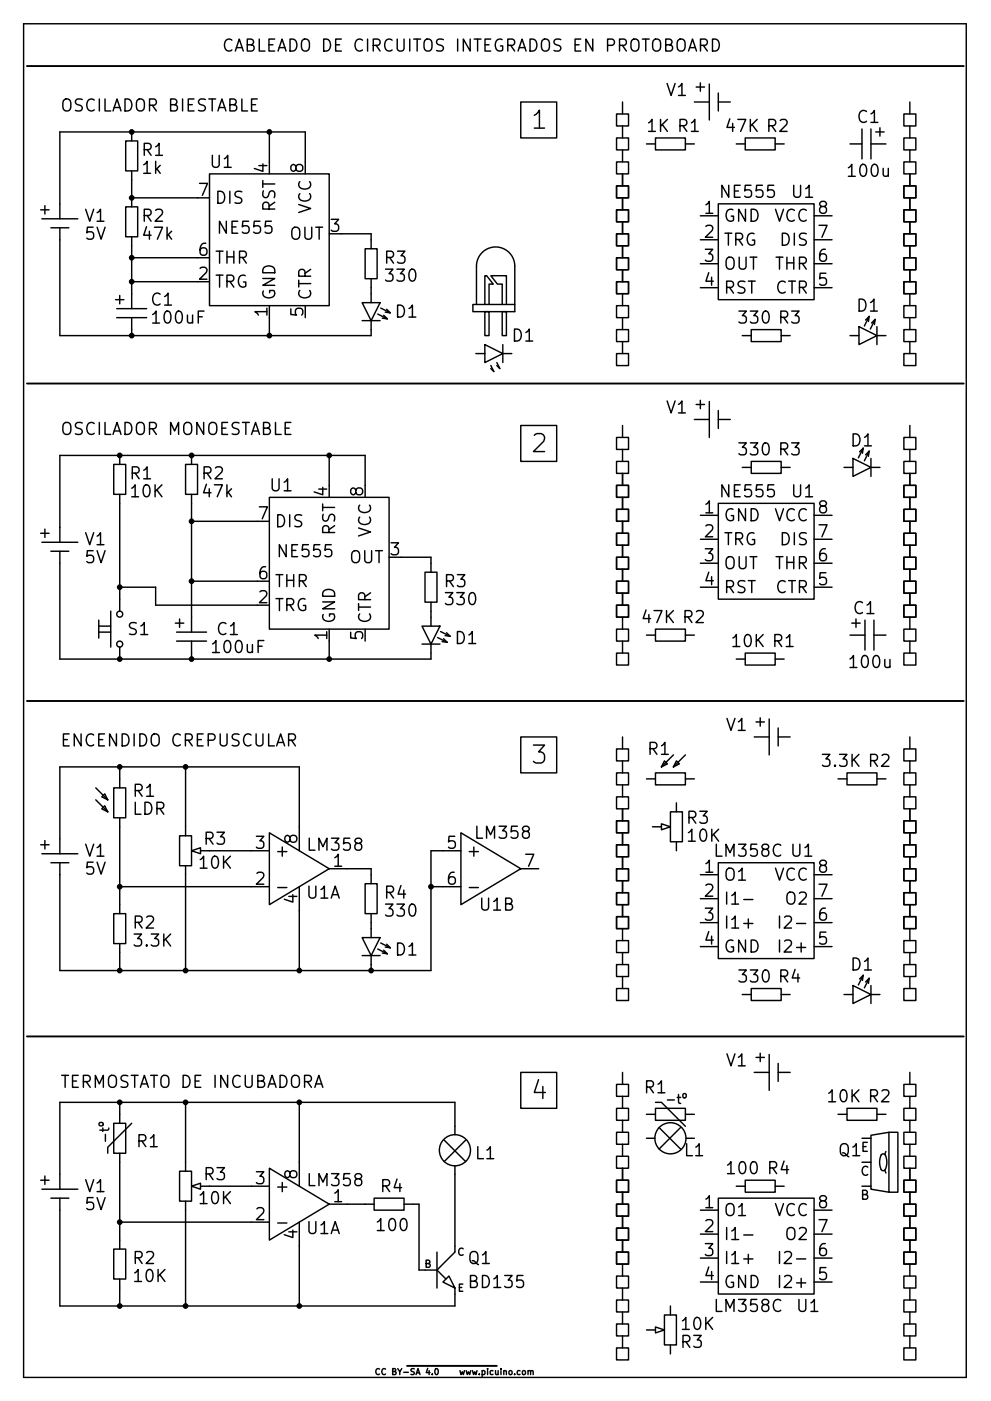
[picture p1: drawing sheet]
<svg xmlns="http://www.w3.org/2000/svg" width="210mm" height="297mm" viewBox="0 0 210 297" stroke-linecap="round" stroke-linejoin="round" font-family="sans-serif">
<g fill="none" stroke="#000" stroke-width=".3">
<path d="M5 5h200v287h-200zM147.7 18.5h1.8M148.6 17.6v1.7M150.5 17.8v7.6M151.2 8.3a1.34 1.34 0 0 1 1.4 .8 1.34 1.34 0 0 1-.5 1.6l-.9 .1zM152.4 19.7v3.8M26.7 29.9h2.5v6.3h-2.5zM27.9 28v1.9M27.9 36.2v7.7M44.4 36.9h25.4v27.9h-25.4zM57.1 28v6.3M64.8 34.3v-6.3h-52.1v18.4"/>
<path d="M110.5 21.6h7.6v7.6h-7.6zM130.8 39.4h2.5v2.5h-2.5zM130.8 34.3h2.5v2.6h-2.5zM130.8 29.2h2.5v2.6h-2.5zM130.8 24.2h2.5v2.5h-2.5zM132.1 21.6v2.6M132.1 26.7v2.5M132.1 31.8v2.5M132.1 36.9v2.5M137.2 30.5h1.9M139.1 29.2h6.3v2.6h-6.3zM145.4 30.5h1.9"/>
<path d="M147.3 21.6h3.2M152.4 21.6h2.5M156.2 30.5h1.9M158.1 29.2h6.4v2.6h-6.4zM164.5 30.5h1.9M180.3 30.5h2.6M182.9 27.3v6.4M184.8 30.5h3.2M184.8 27.3v6.4M185.8 28h1.8M186.7 27.1v1.8M191.8 39.4h2.5v2.5h-2.5z"/>
<path d="M191.8 34.3h2.5v2.6h-2.5zM191.8 29.2h2.5v2.6h-2.5zM191.8 24.2h2.5v2.5h-2.5zM193 21.6v2.6M193 26.7v2.5M193 31.8v2.5M193 36.9v2.5M8.6 44.5h1.8M8.9 46.4h7.6M9.5 43.6v1.8M10.8 48.3h3.8M12.7 48.3v22.9h66v-3.2"/>
<path d="M26.7 43.9h2.5v6.3h-2.5zM27.9 50.2v15.2M27.9 59.7h14M27.9 54.6h14M27.9 41.9h14M72.4 49.6h6.3v3.1M77.5 52.7h2.5v6.4h-2.5zM78.7 59.1v5.1M130.8 59.7h2.5v2.6h-2.5zM130.8 54.6h2.5v2.6h-2.5zM130.8 49.6h2.5v2.5h-2.5zM130.8 44.5h2.5v2.5h-2.5z"/>
<path d="M132.1 41.9v2.6M132.1 47v2.6M132.1 52.1v2.5M132.1 57.2v2.5M148.6 45.8h3.8M152.4 43.2h20.3v20.3h-20.3zM191.8 59.7h2.5v2.6h-2.5zM191.8 54.6h2.5v2.6h-2.5zM191.8 49.6h2.5v2.5h-2.5zM191.8 44.5h2.5v2.5h-2.5zM193 41.9v2.6M193 47v2.6"/>
<path d="M193 52.1v2.5M193 57.2v2.5M24.5 63.5h1.8M24.8 65.4h6.3M24.8 67.3h6.3M25.4 62.6v1.8M27.9 67.3v3.9M57.1 67.3v3.9M76.8 64.2h3.8l-1.9 3.8zM76.8 68h3.8M80.1 66.6l2.1 1M80.8 65.3l2 1"/>
<path d="M81.1 67.4l1.1 .2M81.4 66.8l.8 .8M81.7 66.2l1.1 .1M82 65.6l.8 .7M101 75h1.9M101.1 64.6v-8.2a4.1 4.1 0 0 1 4.1-4 4.1 4.1 0 0 1 4 4v9.7h-8.9v-1.5h8.9M102.9 66.1h.9v5.1h-.9zM102.9 73.1l3.8 1.9-3.8 1.9zM102.9 64.6v-6.1h.4l1.3 1.7h-.8v4.4M104.1 77.5l.7 1.3-.7-.7M105.4 76.9l.6 1.2-.6-.6M106.6 66.1h.8v5.1h-.8z"/>
<path d="M106.6 64.6v-4.4h-1.1l-1.4-1.7h3.3v6.1M106.7 75h1.9M106.7 73.1v3.8M130.8 75h2.5v2.5h-2.5zM130.8 69.9h2.5v2.5h-2.5zM130.8 64.8h2.5v2.5h-2.5zM132.1 62.3v2.5M132.1 67.3v2.6M132.1 72.4v2.6M157.5 71.2h1.9M159.4 69.9h6.3v2.5h-6.3zM165.7 71.2h1.9"/>
<path d="M180.3 71.2h1.9M182.2 69.3l3.9 1.9-3.9 1.9zM184.4 67.1l-1 2M184.4 67.1l-.1 1.1M184.4 67.1l-.8 .8M185.7 67.7l-1 2.1M185.7 67.7l-.2 1.1M185.7 67.7l-.8 .8M186.1 69.3v3.8M186.1 71.2h1.9M191.8 75h2.5v2.5h-2.5zM191.8 69.9h2.5v2.5h-2.5z"/>
<path d="M191.8 64.8h2.5v2.5h-2.5zM193 62.3v2.5M193 67.3v2.6M193 72.4v2.6M24.1 98.5h2.6v6.3h-2.6zM25.4 96.6v1.9M39.4 98.5h2.5v6.3h-2.5zM40.6 96.6v1.9M69.8 96.6v6.3M110.5 90.2h7.6v7.6h-7.6zM130.8 97.8h2.5v2.6h-2.5zM130.8 92.7h2.5v2.6h-2.5z"/>
<path d="M132.1 90.2v2.5M132.1 95.3v2.5M147.3 88.9h3.2M147.7 85.8h1.8M148.6 84.9v1.8M150.5 85.1v7.6M152.4 87v3.8M152.4 88.9h2.5M157.5 99.1h1.9M159.4 97.8h6.3v2.6h-6.3zM165.7 99.1h1.9M179.1 99.1h1.9"/>
<path d="M181 97.2l3.8 1.9-3.8 1.9zM183 96.1l.1-1.1-1 2.1M184.4 95.7l-1 2M184.4 95.7l-.1 1M184.4 95.7l-.8 .7M184.8 97.2v3.8M184.8 99.1h1.9M191.8 97.8h2.5v2.6h-2.5zM191.8 92.7h2.5v2.6h-2.5zM193 90.2v2.5M193 95.3v2.5M8.6 113.1h1.8"/>
<path d="M8.9 115h7.6M9.5 112.2v1.8M10.8 116.9h3.8M12.7 116.9v22.8h78.7v-3.1M25.4 104.8v24.8M40.6 104.8v29.2M40.6 110.5h14M57.1 105.4h25.4v28h-25.4zM77.5 102.9v-6.3h-64.8v18.4M85.1 118.1h6.3v3.2M130.8 118.1h2.5v2.6h-2.5zM130.8 113.1h2.5v2.5h-2.5z"/>
<path d="M130.8 108h2.5v2.5h-2.5zM130.8 102.9h2.5v2.5h-2.5zM132.1 100.4v2.5M132.1 105.4v2.6M132.1 110.5v2.6M132.1 115.6v2.5M148.6 109.3h3.8M152.4 106.7h20.3v20.3h-20.3zM191.8 118.1h2.5v2.6h-2.5zM191.8 113.1h2.5v2.5h-2.5zM191.8 108h2.5v2.5h-2.5zM191.8 102.9h2.5v2.5h-2.5z"/>
<path d="M193 100.4v2.5M193 105.4v2.6M193 110.5v2.6M193 115.6v2.5M21 134h2.5M21 131.5v3.8M21 132.8h2.5M23.5 129.6v7.6M25.4 137.2v2.5M25.4 124.5h7.6v3.8h21.6M37.2 132.1h1.8M37.5 134h6.3"/>
<path d="M37.5 135.9h6.3M38.1 131.2v1.8M40.6 135.9v3.8M40.6 123.2h14M69.8 135.9v3.8M89.5 132.8h3.8l-1.9 3.8zM89.5 136.6h3.8M90.2 121.3h2.5v6.4h-2.5zM91.4 127.7v5.1M92.8 135.2l2.1 1M93.5 133.9l2 1M93.8 136l1.1 .2"/>
<path d="M94.1 135.4l.8 .8M94.4 134.8l1.1 .1M94.7 134.1l.8 .8M130.8 128.3h2.5v2.5h-2.5zM130.8 123.2h2.5v2.6h-2.5zM130.8 138.5h2.5v2.5h-2.5zM130.8 133.4h2.5v2.5h-2.5zM132.1 120.7v2.5M132.1 125.8v2.5M132.1 130.8v2.6M132.1 135.9v2.6M137.2 134.7h1.9"/>
<path d="M139.1 133.4h6.3v2.5h-6.3zM145.4 134.7h1.9M156.2 139.7h1.9M158.1 138.5h6.4v2.5h-6.4zM164.5 139.7h1.9M180.3 134.7h3.2M180.7 132.1h1.8M181.6 131.2v1.8M183.5 131.5v6.3M185.4 134.7h2.6M185.4 131.5v6.3M191.8 138.5h2.5v2.5h-2.5z"/>
<path d="M191.8 133.4h2.5v2.5h-2.5zM191.8 128.3h2.5v2.5h-2.5zM191.8 123.2h2.5v2.6h-2.5zM193 120.7v2.5M193 125.8v2.5M193 130.8v2.6M193 135.9v2.6M110.5 156.2h7.6v7.7h-7.6zM130.8 158.8h2.5v2.5h-2.5zM132.1 156.2v2.6M160 156.2h3.2M160.4 153.1h1.8"/>
<path d="M161.3 152.2v1.8M163.2 152.4v7.7M165.1 154.3v3.9M165.1 156.2h2.5M191.8 158.8h2.5v2.5h-2.5zM193 156.2v2.6M8.6 179.1h1.8M9.5 178.2v1.8M20.3 169.6l2.6 2.5M20.3 167l2.6 2.6M21.6 171.5l.6-.6 .7 1.2zM21.6 168.9l.6-.6 .7 1.3z"/>
<path d="M24.1 167h2.6v6.4h-2.6zM25.4 162.6v4.4M25.4 173.4v20.3M38.1 177.2h2.5v6.4h-2.5zM39.4 162.6v14.6M57.1 176.6l12.7 7.6-12.7 7.6zM97.8 176.6l12.7 7.6-12.7 7.6zM130.8 179.1h2.5v2.5h-2.5zM130.8 174h2.5v2.6h-2.5zM130.8 168.9h2.5v2.6h-2.5zM130.8 163.9h2.5v2.5h-2.5zM132.1 161.3v2.6"/>
<path d="M132.1 166.4v2.5M132.1 171.5v2.5M132.1 176.6v2.5M137.2 165.1h1.9M138.4 175.3h1.9M139.1 163.9h6.3v2.5h-6.3zM140.3 174.7l1.9 .6-1.9 .6zM141 161.3l.6 .7-1.3 .6zM142.2 172.1h2.6v6.4h-2.6zM142.9 160.1l-2.6 2.5M143.5 161.3l.6 .7-1.2 .6zM143.5 170.2v1.9"/>
<path d="M143.5 178.5v1.9M145.4 160.1l-2.5 2.5M145.4 165.1h1.9M177.8 165.1h1.9M179.7 163.9h6.4v2.5h-6.4zM186.1 165.1h1.9M191.8 179.1h2.5v2.5h-2.5zM191.8 174h2.5v2.6h-2.5zM191.8 168.9h2.5v2.6h-2.5zM191.8 163.9h2.5v2.5h-2.5zM193 161.3v2.6M193 166.4v2.5"/>
<path d="M193 171.5v2.5M193 176.6v2.5M8.9 181h7.6M10.8 182.9h3.8M24.1 193.7h2.6v6.4h-2.6zM25.4 188h27.9M39.4 183.6v22.2M40.6 180.4l1.9-.7v1.3zM44.4 180.4h8.9M58.9 188.2h2M63.5 180.4v-17.8h-50.8v18.4M63.5 188v17.8"/>
<path d="M69.8 184.2h8.9v3.2M76.8 198.8h3.8l-1.9 3.8zM77.5 187.4h2.5v6.3h-2.5zM78.7 193.7v5.1M80.8 199.9l2 1.1M91.4 188h2.6M94 180.4h-2.6v25.4h-78.7v-22.9M99.6 188.2h1.9M130.8 194.3h2.5v2.6h-2.5zM130.8 189.3h2.5v2.5h-2.5zM130.8 184.2h2.5v2.5h-2.5zM130.8 199.4h2.5v2.6h-2.5z"/>
<path d="M132.1 181.6v2.6M132.1 186.7v2.6M132.1 191.8v2.5M132.1 196.9v2.5M148.6 185.5h3.8M152.4 182.9h20.3v20.3h-20.3zM157.8 190.7h1.9M157.8 195.8h1.9M165.4 194.2v2.6M165.4 199.3v2.5M166.5 194.5l.3-.3h.6a.69 .69 0 0 1 .4 1.1l-1.4 1.5h1.5M169 195.8h1.9"/>
<path d="M191.8 194.3h2.5v2.6h-2.5zM191.8 189.3h2.5v2.5h-2.5zM191.8 184.2h2.5v2.5h-2.5zM191.8 199.4h2.5v2.6h-2.5zM193 181.6v2.6M193 186.7v2.6M193 191.8v2.5M193 196.9v2.5M25.4 200.1v5.7M76.8 202.6h3.8M78.7 202.6v3.2M80.1 201.2l2.1 1"/>
<path d="M81.1 202.1l1.1 .1M81.4 201.5l.8 .7M81.7 200.8l1.1 .2M82 200.2l.8 .8M130.8 209.6h2.5v2.5h-2.5zM130.8 204.5h2.5v2.5h-2.5zM132.1 202v2.5M132.1 207v2.6M157.5 210.9h1.9M159.4 209.6h6.3v2.5h-6.3zM165.7 210.9h1.9M179.1 210.9h1.9"/>
<path d="M181 209l3.8 1.9-3.8 1.9zM183.1 206.8l-1 2M183.1 206.8l-.1 1.1M183.1 206.8l-.7 .8M184.4 207.4l-1 2.1M184.4 207.4l-.1 1.1M184.4 207.4l-.8 .8M184.8 209v3.8M184.8 210.9h1.9M191.8 209.6h2.5v2.5h-2.5zM191.8 204.5h2.5v2.5h-2.5zM193 202v2.5"/>
<path d="M193 207v2.6M21.1 238.1l.5-.1a.37 .37 0 0 1 .3 .3 .37 .37 0 0 1-.3 .4h-.3a.39 .39 0 0 1-.2-.6zM21.8 239.2v.7M23.1 239.2l-.1 .3-.2 .1h-1.6M24.1 238.2h2.6v6.3h-2.6zM25.4 233.7v4.5M27.9 238.2l-5 5v1.3M39.4 233.7v14.6M63.5 233.7v17.8M110.5 227.4h7.6v7.6h-7.6zM130.8 235h2.5v2.5h-2.5zM130.8 229.9h2.5v2.5h-2.5z"/>
<path d="M132.1 227.4v2.5M132.1 232.4v2.6M132.1 237.5v2.6M137.2 236.3h1.9M139.1 235h6.3v2.5h-6.3zM139.1 233.7h1.2l5.1 5.1M139.8 239.1l4.6 4.5M141.6 233.2h1.5M143.7 232.7h.7M144 232v1.7l.1 .2h.3M144.4 239.1l-4.6 4.5M145 231.9a.39 .39 0 0 1 .6 .2v.4a.37 .37 0 0 1-.4 .3 .37 .37 0 0 1-.3-.3z"/>
<path d="M145.4 236.3h1.9M160 227.4h3.2M160.4 224.2h1.8M161.3 223.3v1.8M163.2 223.6v7.6M165.1 225.5v3.8M165.1 227.4h2.5M177.8 236.3h1.9M179.7 235h6.4v2.5h-6.4zM186.1 236.3h1.9M191.8 235h2.5v2.5h-2.5zM191.8 229.9h2.5v2.5h-2.5z"/>
<path d="M193 227.4v2.5M193 232.4v2.6M193 237.5v2.6M8.6 250.2h1.8M8.9 252.1h7.6M9.5 249.3v1.8M10.8 254h3.8M12.7 254v22.9h83.8v-3.8M22.4 240.5v1.5M25.4 244.5v20.3M25.4 259.1h27.9M38.1 248.3h2.5v6.4h-2.5z"/>
<path d="M39.4 254.7v22.2M40.6 251.5l1.9-.6v1.2zM44.4 251.5h8.9M57.1 247.7l12.7 7.6-12.7 7.6zM58.9 259.3h2M63.5 259.1v17.8M69.8 255.3h9.6M79.4 254h6.3v2.6h-6.3zM85.7 255.3h3.2v14h3.8M94.2 241.7l4.6 4.6M96.5 240.6v-6.9h-83.8v18.4M96.5 247.2v17"/>
<path d="M98.8 241.7l-4.6 4.6M130.8 255.3h2.5v2.5h-2.5zM130.8 250.2h2.5v2.6h-2.5zM130.8 245.1h2.5v2.6h-2.5zM130.8 240.1h2.5v2.5h-2.5zM132.1 242.6v2.5M132.1 247.7v2.5M132.1 252.8v2.5M132.1 257.8v2.6M137.2 241.3h1.7M145.5 241.3h1.8M148.6 256.6h3.8"/>
<path d="M152.4 254h20.3v20.4h-20.3zM156.2 251.5h1.9M158.1 250.2h6.4v2.6h-6.4zM164.5 251.5h1.9M182.9 241.3h1.9M182.9 251.5h1.9M186.9 247.9l.5 .3 .4-.3M186.9 247.9a3 3 0 0 1 .3-3.2h.4a2.97 2.97 0 0 1 .2 3.2M187.7 248.1l.3 .6M188 244.1l-.3 .7M188.6 240.1h1.9v12.7h-1.9zM188.6 240.1l-3.8 .6v11.4l3.8 .7"/>
<path d="M191.8 255.3h2.5v2.5h-2.5zM191.8 250.2h2.5v2.6h-2.5zM191.8 245.1h2.5v2.6h-2.5zM191.8 240.1h2.5v2.5h-2.5zM193 242.6v2.5M193 247.7v2.5M193 252.8v2.5M193 257.8v2.6M24.1 264.8h2.6v6.4h-2.6zM25.4 271.2v5.7M92.7 269.3l1.9 1.9M92.7 265.5v7.6"/>
<path d="M94 271.8l1.2-1.3 1.3 2.6zM96.5 265.5l-3.8 3.8M130.8 265.5h2.5v2.5h-2.5zM130.8 260.4h2.5v2.5h-2.5zM130.8 275.6h2.5v2.6h-2.5zM130.8 270.5h2.5v2.6h-2.5zM132.1 262.9v2.6M132.1 268v2.5M132.1 273.1v2.5M132.1 278.2v2.5M141 278.8h2.5v6.4h-2.5zM142.2 276.9v1.9"/>
<path d="M157.8 261.8h1.9M157.8 266.9h1.9M165.4 265.3v2.6M165.4 270.4v2.6M166.5 265.6l.3-.3h.6a.69 .69 0 0 1 .4 1.1l-1.4 1.5h1.5M169 266.9h1.9M191.8 265.5h2.5v2.5h-2.5zM191.8 260.4h2.5v2.5h-2.5zM191.8 275.6h2.5v2.6h-2.5zM191.8 270.5h2.5v2.6h-2.5zM193 262.9v2.6M193 268v2.5"/>
<path d="M193 273.1v2.5M193 278.2v2.5M80.5 290.3a.56 .56 0 0 0-.8 .5 .56 .56 0 0 0 .8 .5M92.4 290.3l.2-.1a.68 .68 0 0 1 .4 .6 .68 .68 0 0 1-.4 .6l-.3-.4zM112 290.7h.5l.1 .7M112.6 290.8l.2-.2 .3 .1v.7M130.8 285.8h2.5v2.5h-2.5zM130.8 280.7h2.5v2.5h-2.5zM132.1 283.2v2.6M137.2 282h1.9M139.1 281.3l1.9 .7-1.9 .6zM142.2 285.2v1.9"/>
<path d="M191.8 285.8h2.5v2.5h-2.5zM191.8 280.7h2.5v2.5h-2.5zM193 283.2v2.6"/>
<circle cx="25.4" cy="130.2" r=".63"/>
<circle cx="25.4" cy="136.6" r=".63"/>
<circle cx="96.5" cy="243.9" r="3.3"/>
<circle cx="142.2" cy="241.3" r="3.3"/>
</g>
<path d="M5.7 14h198.8M5.7 81.3h198.8M5.7 148.6h198.8M5.7 219.7h198.8M86.4 289.6h19" fill="none" stroke="#000" stroke-width=".41"/>
<g fill="#000" stroke="#000" stroke-width=".3">
<circle cx="27.9" cy="28" r=".46"/>
<circle cx="57.1" cy="28" r=".46"/>
<circle cx="27.9" cy="41.9" r=".46"/>
<circle cx="27.9" cy="54.6" r=".46"/>
<circle cx="27.9" cy="59.7" r=".46"/>
<circle cx="27.9" cy="71.2" r=".46"/>
<circle cx="57.1" cy="71.2" r=".46"/>
<circle cx="25.4" cy="96.6" r=".46"/>
<circle cx="40.6" cy="96.6" r=".46"/>
<circle cx="69.8" cy="96.6" r=".46"/>
<circle cx="40.6" cy="110.5" r=".46"/>
<circle cx="25.4" cy="124.5" r=".46"/>
<circle cx="25.4" cy="139.7" r=".46"/>
<circle cx="40.6" cy="123.2" r=".46"/>
<circle cx="40.6" cy="139.7" r=".46"/>
<circle cx="69.8" cy="139.7" r=".46"/>
<circle cx="25.4" cy="162.6" r=".46"/>
<circle cx="39.4" cy="162.6" r=".46"/>
<circle cx="25.4" cy="188" r=".46"/>
<circle cx="91.4" cy="188" r=".46"/>
<circle cx="25.4" cy="205.8" r=".46"/>
<circle cx="39.4" cy="205.8" r=".46"/>
<circle cx="63.5" cy="205.8" r=".46"/>
<circle cx="78.7" cy="205.8" r=".46"/>
<circle cx="25.4" cy="233.7" r=".46"/>
<circle cx="39.4" cy="233.7" r=".46"/>
<circle cx="63.5" cy="233.7" r=".46"/>
<circle cx="25.4" cy="259.1" r=".46"/>
<circle cx="25.4" cy="276.9" r=".46"/>
<circle cx="39.4" cy="276.9" r=".46"/>
<circle cx="63.5" cy="276.9" r=".46"/>
</g>
<g font-size="5.3">
<text x="113" y="27.3">1</text>
<text x="113" y="95.9">2</text>
<text x="113" y="162">3</text>
<text x="113" y="233.1">4</text>
</g>
<g font-size="3.5">
<text x="47" y="10.9">CABLEADO DE CIRCUITOS INTEGRADOS EN PROTOBOARD</text>
<text x="12.7" y="23.6">OSCILADOR BIESTABLE</text>
<text x="141.4" y="20.4">V1</text>
<text x="137.3" y="28">1K R1</text>
<text x="154.2" y="28">47K R2</text>
<text x="182" y="26.1">C1</text>
<text x="30.2" y="33.1">R1</text>
<text x="44.7" y="35.6">U1</text>
<text x="30.3" y="36.9">1k</text>
<text x="42.2" y="41.5">7</text>
<text x="56.7" y="36.6" transform="rotate(-90 56.7 36.6)">4</text>
<text x="64.4" y="36.6" transform="rotate(-90 64.4 36.6)">8</text>
<text x="153.3" y="41.9">NE555</text>
<text x="168.1" y="41.9">U1</text>
<text x="180.3" y="37.5">100u</text>
<text x="18.1" y="47">V1</text>
<text x="30.2" y="47">R2</text>
<text x="45.5" y="43.2">DIS</text>
<text x="58.4" y="45" transform="rotate(-90 58.4 45)">RST</text>
<text x="66" y="45.4" transform="rotate(-90 66 45.4)">VCC</text>
<text x="149.5" y="45.4">1</text>
<text x="153.4" y="47">GND</text>
<text x="164.2" y="47">VCC</text>
<text x="173.6" y="45.4">8</text>
<text x="18.1" y="50.8">5V</text>
<text x="30.5" y="50.8">47k</text>
<text x="46.7" y="49.6">NE555</text>
<text x="61.4" y="50.8">OUT</text>
<text x="70.1" y="49.2">3</text>
<text x="149.5" y="50.4">2</text>
<text x="153.4" y="52.1">TRG</text>
<text x="165.8" y="52.1">DIS</text>
<text x="173.6" y="50.4">7</text>
<text x="42.2" y="59.3">2</text>
<text x="42.2" y="54.2">6</text>
<text x="45.5" y="55.9">THR</text>
<text x="81.7" y="55.9">R3</text>
<text x="82.1" y="59.7">330</text>
<text x="149.5" y="55.5">3</text>
<text x="153.4" y="57.2">OUT</text>
<text x="164.4" y="57.2">THR</text>
<text x="173.6" y="55.5">6</text>
<text x="32.1" y="64.8">C1</text>
<text x="45.5" y="61">TRG</text>
<text x="58.4" y="63.8" transform="rotate(-90 58.4 63.8)">GND</text>
<text x="66" y="63.8" transform="rotate(-90 66 63.8)">CTR</text>
<text x="149.5" y="60.6">4</text>
<text x="153.4" y="62.3">RST</text>
<text x="164.4" y="62.3">CTR</text>
<text x="173.6" y="60.6">5</text>
<text x="32.7" y="68.6">100uF</text>
<text x="56.7" y="67.1" transform="rotate(-90 56.7 67.1)">1</text>
<text x="64.4" y="67.1" transform="rotate(-90 64.4 67.1)">5</text>
<text x="84" y="67.3">D1</text>
<text x="157.1" y="68.6">330 R3</text>
<text x="181.9" y="66.1">D1</text>
<text x="108.8" y="72.4">D1</text>
<text x="141.4" y="87.7">V1</text>
<text x="12.7" y="92.2">OSCILADOR MONOESTABLE</text>
<text x="180.6" y="94.7">D1</text>
<text x="27.7" y="101.6">R1</text>
<text x="42.9" y="101.6">R2</text>
<text x="157.1" y="96.6">330 R3</text>
<text x="27.9" y="105.4">10K</text>
<text x="43.2" y="105.4">47k</text>
<text x="57.4" y="104.2">U1</text>
<text x="69.4" y="105.2" transform="rotate(-90 69.4 105.2)">4</text>
<text x="77.1" y="105.2" transform="rotate(-90 77.1 105.2)">8</text>
<text x="153.3" y="105.4">NE555</text>
<text x="168.1" y="105.4">U1</text>
<text x="54.9" y="110.1">7</text>
<text x="58.2" y="111.8">DIS</text>
<text x="71.1" y="113.5" transform="rotate(-90 71.1 113.5)">RST</text>
<text x="78.7" y="113.9" transform="rotate(-90 78.7 113.9)">VCC</text>
<text x="149.5" y="108.9">1</text>
<text x="149.5" y="113.9">2</text>
<text x="153.4" y="110.5">GND</text>
<text x="164.2" y="110.5">VCC</text>
<text x="173.6" y="113.9">7</text>
<text x="173.6" y="108.9">8</text>
<text x="18.1" y="115.6">V1</text>
<text x="18.1" y="119.4">5V</text>
<text x="59.4" y="118.1">NE555</text>
<text x="74.1" y="119.4">OUT</text>
<text x="82.8" y="117.7">3</text>
<text x="149.5" y="119">3</text>
<text x="153.4" y="115.6">TRG</text>
<text x="165.8" y="115.6">DIS</text>
<text x="173.6" y="119">6</text>
<text x="54.9" y="122.8">6</text>
<text x="58.2" y="124.5">THR</text>
<text x="94.4" y="124.5">R3</text>
<text x="149.5" y="124.1">4</text>
<text x="153.4" y="120.7">OUT</text>
<text x="153.4" y="125.8">RST</text>
<text x="164.4" y="125.8">CTR</text>
<text x="164.4" y="120.7">THR</text>
<text x="173.6" y="124.1">5</text>
<text x="54.9" y="127.9">2</text>
<text x="58.2" y="129.6">TRG</text>
<text x="94.8" y="128.3">330</text>
<text x="181.2" y="130.2">C1</text>
<text x="27.2" y="134.7">S1</text>
<text x="46.1" y="134.7">C1</text>
<text x="69.4" y="135.6" transform="rotate(-90 69.4 135.6)">1</text>
<text x="71.1" y="132.4" transform="rotate(-90 71.1 132.4)">GND</text>
<text x="77.1" y="135.6" transform="rotate(-90 77.1 135.6)">5</text>
<text x="78.7" y="132.4" transform="rotate(-90 78.7 132.4)">CTR</text>
<text x="96.7" y="136.6">D1</text>
<text x="136.4" y="132.1">47K R2</text>
<text x="155.5" y="137.2">10K R1</text>
<text x="45.4" y="138.5">100uF</text>
<text x="180.6" y="141.6">100u</text>
<text x="154.1" y="155">V1</text>
<text x="12.7" y="158.3">ENCENDIDO CREPUSCULAR</text>
<text x="137.5" y="160.1">R1</text>
<text x="174.7" y="162.6">3.3K R2</text>
<text x="28" y="172.8">LDR</text>
<text x="28.3" y="168.9">R1</text>
<text x="43.4" y="179.1">R3</text>
<text x="54.3" y="180">3</text>
<text x="63.1" y="178.8" transform="rotate(-90 63.1 178.8)">8</text>
<text x="94.9" y="180">5</text>
<text x="101.2" y="177.8">LM358</text>
<text x="145.8" y="174.7">R3</text>
<text x="146" y="178.5">10K</text>
<text x="18.1" y="181.6">V1</text>
<text x="18.1" y="185.5">5V</text>
<text x="42.4" y="184.2">10K</text>
<text x="58.2" y="181.6">+</text>
<text x="65.6" y="180.4">LM358</text>
<text x="70.8" y="183.8">1</text>
<text x="98.8" y="181.6">+</text>
<text x="111.4" y="183.8">7</text>
<text x="149.5" y="185.1">1</text>
<text x="152" y="181.6">LM358C</text>
<text x="167.9" y="181.6">U1</text>
<text x="173.6" y="185.1">8</text>
<text x="54.3" y="187.6">2</text>
<text x="63.1" y="191.5" transform="rotate(-90 63.1 191.5)">4</text>
<text x="65" y="190.5">U1A</text>
<text x="81.7" y="190.5">R4</text>
<text x="94.9" y="187.6">6</text>
<text x="149.5" y="190.1">2</text>
<text x="153.4" y="186.7">O1</text>
<text x="153.4" y="191.8">I1-</text>
<text x="164.2" y="186.7">VCC</text>
<text x="167" y="191.8">O2</text>
<text x="173.6" y="190.1">7</text>
<text x="28.3" y="196.9">R2</text>
<text x="82.1" y="194.3">330</text>
<text x="101.9" y="193.1">U1B</text>
<text x="149.5" y="195.2">3</text>
<text x="153.4" y="196.9">I1+</text>
<text x="173.6" y="195.2">6</text>
<text x="28.7" y="200.7">3.3K</text>
<text x="84" y="202.6">D1</text>
<text x="149.5" y="200.3">4</text>
<text x="153.4" y="202">GND</text>
<text x="166.7" y="202">I2+</text>
<text x="173.6" y="200.3">5</text>
<text x="157.1" y="208.3">330 R4</text>
<text x="180.6" y="205.8">D1</text>
<text x="154.1" y="226.1">V1</text>
<text x="12.7" y="230.7">TERMOSTATO DE INCUBADORA</text>
<text x="136.8" y="231.8">R1</text>
<text x="175.8" y="233.7">10K R2</text>
<text x="29.1" y="243.2">R1</text>
<text x="100.9" y="245.8">L1</text>
<text x="145.3" y="245.1">L1</text>
<text x="178" y="245.1">Q1</text>
<text x="43.4" y="250.2">R3</text>
<text x="54.3" y="251.1">3</text>
<text x="63.1" y="249.9" transform="rotate(-90 63.1 249.9)">8</text>
<text x="65.6" y="251.5">LM358</text>
<text x="154.6" y="249">100</text>
<text x="162.9" y="249">R4</text>
<text x="18.1" y="252.8">V1</text>
<text x="18.1" y="256.6">5V</text>
<text x="42.4" y="255.3">10K</text>
<text x="58.2" y="252.8">+</text>
<text x="70.8" y="254.9">1</text>
<text x="80.8" y="252.8">R4</text>
<text x="149.5" y="256.2">1</text>
<text x="153.4" y="257.8">O1</text>
<text x="164.2" y="257.8">VCC</text>
<text x="173.6" y="256.2">8</text>
<text x="54.3" y="258.7">2</text>
<text x="63.1" y="262.6" transform="rotate(-90 63.1 262.6)">4</text>
<text x="65" y="261.7">U1A</text>
<text x="80.3" y="261">100</text>
<text x="149.5" y="261.3">2</text>
<text x="153.4" y="262.9">I1-</text>
<text x="167" y="262.9">O2</text>
<text x="173.6" y="261.3">7</text>
<text x="28.3" y="268">R2</text>
<text x="99.4" y="268">Q1</text>
<text x="149.5" y="266.3">3</text>
<text x="153.4" y="268">I1+</text>
<text x="173.6" y="266.3">6</text>
<text x="28.5" y="271.8">10K</text>
<text x="99.9" y="273.1">BD135</text>
<text x="149.5" y="271.4">4</text>
<text x="153.4" y="273.1">GND</text>
<text x="166.7" y="273.1">I2+</text>
<text x="173.6" y="271.4">5</text>
<text x="144.7" y="282">10K</text>
<text x="152" y="278.2">LM358C</text>
<text x="169.2" y="278.2">U1</text>
<text x="144.5" y="285.8">R3</text>
</g>
<g font-size="2.7">
<text x="182.6" y="244.2">E</text>
<text x="182.6" y="249.3">C</text>
<text x="182.6" y="254.4">B</text>
</g>
<g font-size="2.1">
<text x="90" y="268.8">B</text>
<text x="97" y="266.2">C</text>
<text x="97.1" y="273.8">E</text>
</g>
<g font-size="1.8">
<text x="80.6" y="291.5">CC BY-SA 4.0</text>
<text x="97.9" y="291.5">www.picuino.com</text>
</g>
</svg>
